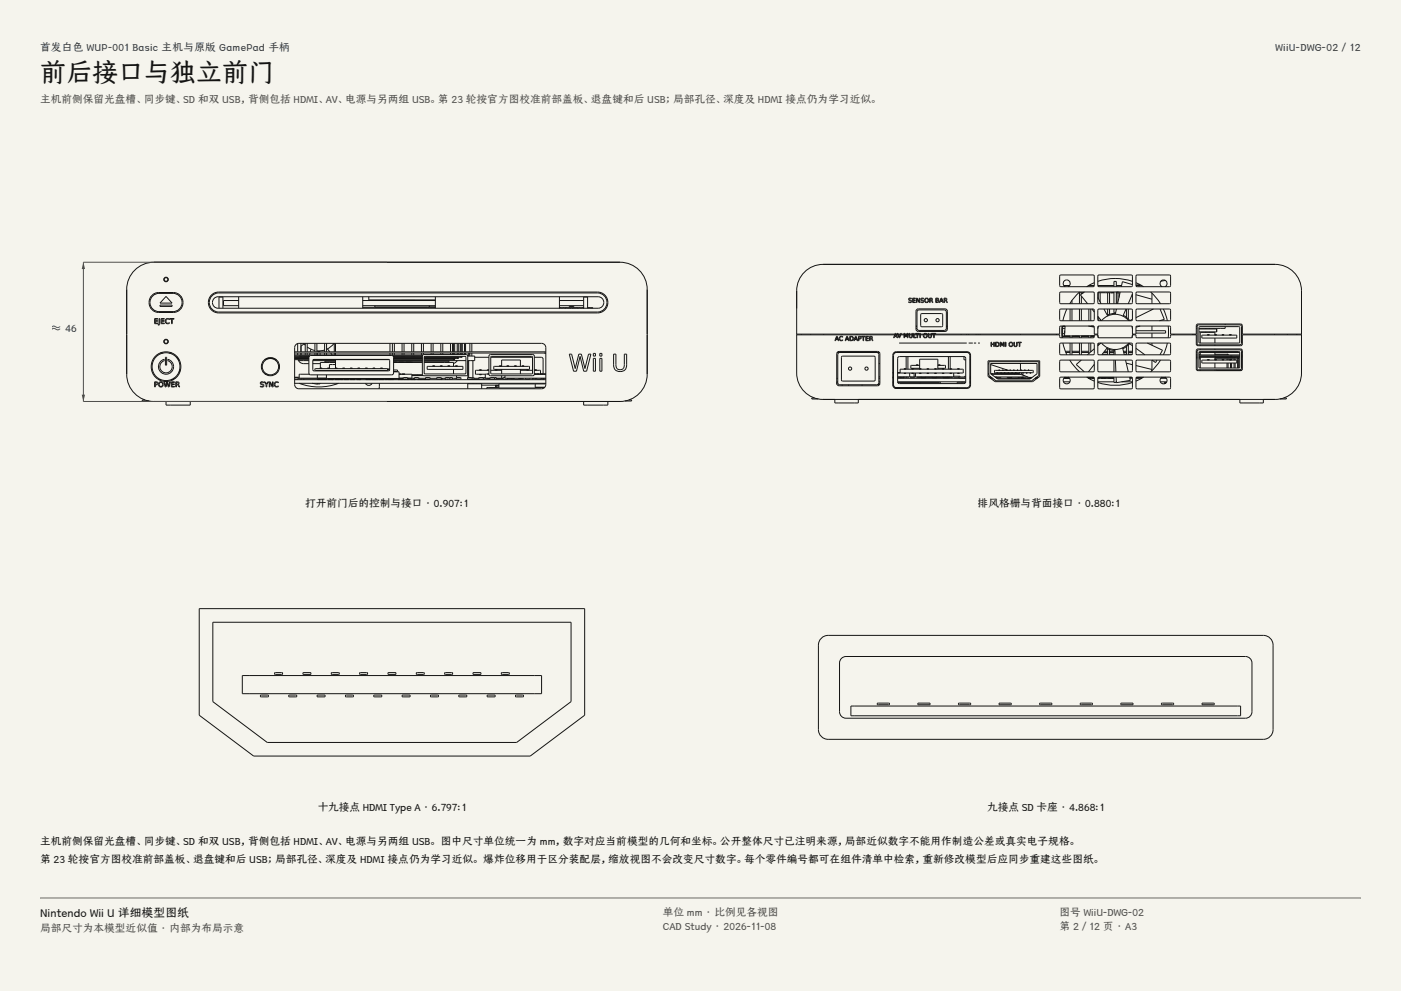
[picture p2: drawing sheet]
<svg xmlns="http://www.w3.org/2000/svg" width="420mm" height="297mm" viewBox="0 0 420 297" stroke-linecap="round" stroke-linejoin="round" font-family="sans-serif">
<g fill="#f5f4ed">
<path d="M0 0h420v297h-420z"/>
<path d="M12 12h396v275h-396z"/>
</g>
<g fill="none" stroke="#141413" stroke-width=".3">
<path d="M45.6 88.9a2.67 2.67 0 0 1 2-1h4.3a2.72 2.72 0 0 1 2.7 2.8 2.72 2.72 0 0 1-2.7 2.7h-4.3a2.73 2.73 0 0 1-2.4-1.6 2.73 2.73 0 0 1 .4-2.9zM45.8 88.3l1.8-.6h4.4a3 3 0 0 1 2.9 3 3 3 0 0 1-2.9 2.9h-4.4a3 3 0 0 1-2.8-2 3 3 0 0 1 1-3.3zM46.3 88v.3M46.3 93v.4M46.4 95.5h.9v.1h-.7v.5h.7v.2h-.7v.5h.7v.2h-.9zM47.7 95.5h.2v1.6l-.5 .3 .3-.3zM48 91.4h3.6v.4h-3.6zM48.3 95.5h1v.1h-.8v.5h.7v.2h-.7v.5h.8v.2h-1zM49.7 95.7a.59 .59 0 0 1 1.1 .1 .6 .6 0 0 0-.9 0 .6 .6 0 0 0 0 .9 .6 .6 0 0 0 .9 0 .74 .74 0 0 1-1.1 .1 .74 .74 0 0 1 0-1.1zM49.8 88.8l1.8 2h-3.6zM50.9 95.5h1.3v.1h-.6v1.4h-.2v-1.4h-.5zM63.2 88.7a3.1 3.1 0 0 1 2.4-1.2h113.5a3.1 3.1 0 0 1 3.1 3.2 3.1 3.1 0 0 1-3.1 3.1h-113.5a3.1 3.1 0 0 1-2.8-1.8 3.1 3.1 0 0 1 .4-3.3z"/>
<path d="M63.4 88.9a2.81 2.81 0 0 1 2.2-1.1h113.5a2.86 2.86 0 0 1 2.9 2.9 2.86 2.86 0 0 1-2.9 2.8h-113.5a2.86 2.86 0 0 1-2.6-1.6 2.86 2.86 0 0 1 .4-3zM64.2 89.4l1.2-.5h113.9a1.72 1.72 0 0 1 1.7 1.8 1.72 1.72 0 0 1-1.7 1.7h-113.9a1.73 1.73 0 0 1-1.6-1.1 1.73 1.73 0 0 1 .4-1.9zM65.6 92.4v-3.4h1.2v3.4M71.5 90.1h-4.5v1.5h4.5M71.5 88.9v3.5M108.7 88.9v3.5M108.7 91.6h21.8M108.7 92.1h21.8M108.7 90.1h21.8M110.6 88.9v1h19.9M112.4 91.6v.4h16.3v-.4M112.7 92v.1"/>
<path d="M120.4 90.1h3.9M128.7 92h1.8M130.5 88.9v3.5M167.7 88.9v3.5v-.2h7.3v.2v-3.4h1.1v3.4M167.7 91.6h7.3M167.7 90.1h7.3M167.9 92.2v.2M168.3 92.2v.2M168.7 92.2v.2M169.3 92.2v.2M169.5 92.2v.2M170 92.2v.2"/>
<path d="M170.4 92.2v.2M170.7 92.4v-.6h1.3v.6M171 92.2v.2M171.6 92.2v.2M171.7 92.2v.2M172.3 92.2v.2M172.6 92.2v.2M173.2 92.2v.2M173.4 92.2v.2M174 92.2v.2M174.4 92.2v.2M174.8 92.2v.2"/>
<path d="M174.9 92.2v.2M176.1 92.2h1.6v.2M176.2 92.2v.2M176.6 92.2v.2M177.1 92.2v.2M177.3 92.2v.2M177.6 92.2v.2M43.5 119.9h-.8v.3h2M46.4 114.4h.4a.5 .5 0 0 1 .5 .7 .5 .5 0 0 1-.7 .2v.7h-.2zM46.6 114.6h.2a.29 .29 0 0 1 .3 .3 .29 .29 0 0 1-.3 .3h-.2zM47.6 113.8h.7M48 105.8h.9"/>
<path d="M48.2 108.2l1-.5v.4a1.86 1.86 0 0 0-.9 2.9 1.86 1.86 0 0 0 3 0 1.86 1.86 0 0 0-1-2.9v-.4a2.27 2.27 0 0 1 1.5 3.1 2.27 2.27 0 0 1-3.4 .9 2.27 2.27 0 0 1-.2-3.5zM49.1 114.4h.2l.4 1.3 .3-1.3h.2l.3 1.3 .4-1.3h.2l-.4 1.6h-.3l-.3-1.4-.3 1.4h-.3zM49.6 107.1h.4v2.3h-.4zM50.6 105.8h.9M51.4 114.4h.9v.2h-.7v.5h.7v.1h-.7v.6h.7v.2h-.9zM51.5 113.7h.6M51.9 113.7l-.6 .1M52.1 113.4h.4M52.7 114.4h.5a.43 .43 0 0 1 .5 .3 .43 .43 0 0 1-.3 .5l.5 .8-.8-.7h-.2v.7h-.2zM52.8 107h.4v.5M52.9 114.6h.3a.27 .27 0 0 1 .3 .3 .27 .27 0 0 1-.3 .2h-.3zM53.1 107.3h.1"/>
<path d="M53.5 107.4v.5M53.7 111.4h.2M53.7 111.3h.3M53.8 110.9h.3M78.2 114.5l.6-.1 .2 .1-.1 .1a.33 .33 0 0 0-.5-.1 .33 .33 0 0 0 0 .5 .55 .55 0 0 1 .7 .7 .55 .55 0 0 1-.9 .2v-.2a.35 .35 0 0 0 .5 .2 .35 .35 0 0 0-.1-.6l-.5-.3zM79.2 114.4h.3l.4 .7 .4-.7h.2l-.5 .8v.8h-.2v-.8zM79.3 107.8h.5M79.5 112.1h.5M79.8 107.5h1M79.9 107.4h2.3M80.2 112.2v.3M80.7 114.4h.3l.7 1.3v-1.3h.2v1.6h-.3l-.7-1.3v1.3h-.2z"/>
<path d="M81.4 107.5h.9M82.3 107.8h.5M82.3 112v.3M82.4 114.6a.59 .59 0 0 1 1 .2 .6 .6 0 0 0-.8 0 .6 .6 0 0 0 0 .8 .6 .6 0 0 0 .8 0 .74 .74 0 0 1-1.1 .1 .74 .74 0 0 1 .1-1.1zM82.5 107.9h.4M88.3 113.2h1.1v.4h-1.1M88.3 107.8h4.3M88.3 107.5h4.3M88.3 107.4h4.3M88.3 107.1h4.3M88.3 106.4h38.5M88.3 113.8h75.3"/>
<path d="M88.3 114.9h75.3M88.3 113.1h1.4M88.3 105.4h75.3M88.3 105.8h75.3M88.9 103.1l.7-.2h72.8a1.27 1.27 0 0 1 1.2 1.3v11a1.27 1.27 0 0 1-1.2 1.3h-72.8a1.27 1.27 0 0 1-1.3-1.3v-11zM89.1 113.6v.2M89.2 103v2.4M89.2 105.8v.6M89.2 106.7h.1M89.2 107.1h.1M89.3 107.4v.1M89.3 107.8l.5 .7a3.1 3.1 0 0 0 2.8 .5"/>
<path d="M89.4 113.5h10.1M89.7 106.7h1.4M89.7 107.8v.3h2.9M89.7 106.7h.1M89.7 107.1h.1M89.7 107.4v.1M89.7 114.9a16.5 16.5 0 0 0 11.8 0M90.2 102.9v2.5M90.2 106.7h.1M90.2 106.2l.1 .2M90.2 105.8v.6M90.2 114.9v.2"/>
<path d="M90.4 113.5l-.2 .3M91 102.9l.5 .6M91.1 113.5l-.1 .3M91.2 103.1l-1 .6M91.5 102.9v2.5M91.5 105.8v.6M91.5 106.7h.1M92.1 104l2.3 1M92.1 102.9v2.5M92.1 105.8v.6M92.1 106.7h.1M92.6 107.1v4.7l.5 .5h24.4l.5-.5v-4.7"/>
<path d="M92.6 107.1l.5-.6h24.4l.5 .6M92.7 106.7h.1M92.7 112.2h-3v1.1h8.2M92.7 106.7h-4.4M92.9 105.8l-.1 .6M93.2 104.7l-.2 .7M93.6 114.9l1.6 .2v-.2M93.8 108.1v2.7l.3 .4h22.4l.3-.4M93.8 108.1l.3-.4h22.4l.3 .4v2.7M93.8 108.1h6.8M93.8 109h2.2M93.9 107.8h22.8"/>
<path d="M94.4 110.5h21.8v.5h-21.8zM94.4 102.9v2.5M94.4 105.8v.6M95 102.9v2.5M95 105.8v.6M95.1 112.3v1.1h2.8M95.2 114.9v.2h.8v-.2M95.2 105.4h.8M95.2 105.8v.6M95.2 113.5v.3M95.6 105.2v.2M95.8 113.7v.1"/>
<path d="M96 105.8v.6M96 113.5v.3M96 110.4v.1M96 111v.2M96.1 113.7v.1M96.5 110.3h-.6l.6 .1M96.5 110.3h.1M96.5 110.4h.1M96.6 110.3v.1M96.6 113.7v.1M97 113.7v.1M97.3 104.9l-2.3 .2"/>
<path d="M97.3 102.9v2.5M97.3 105.8v.6M97.4 113.7v.1M97.9 113.4h21.7M97.9 112.3v1.1M97.9 102.9v2.5M97.9 105.8v.6M97.9 113.7v.1M98.2 110.3h.1M98.2 110.4h.1M98.2 110.3v.1M98.2 104.6l.7 .8"/>
<path d="M98.2 110.3h.6M98.2 110.4h.6M98.3 113.8h1.4M98.3 113.7v.1M98.3 111v.2M98.8 110.4v.1M98.8 110.3v.1M99.1 105.8l.5 .6M99.6 113.4l.1 .4M99.7 113.8h.2M99.8 113.4l-.1 .4M99.8 113.5h7.9"/>
<path d="M99.9 113.7v.1M100.1 103l.1 .1M100.1 102.9l-1 1-1.2 .8M100.2 102.9v2.5M100.2 105.8v.6M100.4 110.3l.7 .1zM100.5 113.7v.1M100.6 108.6h-4.6v1.7M100.6 109.3h-1.8v1M100.6 108.2h-3.2v.3h3.2M100.6 102.9v2.5M100.6 105.8v.6"/>
<path d="M100.6 107.8v2.5M100.6 110.4v.1M100.7 113.7v.1M100.8 113.5l.1 .2M100.9 113.8h.1M100.9 114.9v.2M101.1 113.8h.7M101.8 113.7v.1M102 113.7v.1M102 113.8h.1M102.2 113.5l-.2 .2M102.7 110.3l.7 .1z"/>
<path d="M102.8 113.7v.1M103.1 113.8h.7M103.1 113.7v.1M103.8 113.8h.8M103.8 113.8h.1M104.2 113.5l-.3 .2M104.6 113.7v.1M105 113.8h1.4M105 113.7v.1M105.6 110.3h-.6l.6 .1M105.6 110.3h.1M105.6 110.4h.1"/>
<path d="M105.6 110.3v.1M106.4 113.7v.1M106.9 113.7v.1M107.2 110.3h.1M107.2 110.4h.1M107.2 110.3v.1M107.3 110.3h.6l-.6 .1M107.7 113.4l.1 .4 .1-.4M108 113.5h2.8M108.2 113.7v.1M109.5 110.3l.7 .1zM109.6 114.9a1.09 1.09 0 0 0 1 .6 1.09 1.09 0 0 0 .9-.6"/>
<path d="M109.7 113.7v.1M109.7 113.8h.1M110 113.5l-.3 .2M110.5 113.8h.7M110.8 113.4v.2h1.3v-.2M111.2 113.7v.1M111.3 113.6l.1 .2M111.4 113.7v.1M111.7 113.7v.1M111.9 113.7v.1M112.1 113.5h2M112.4 110.3h-.6l.6 .1"/>
<path d="M112.4 110.3h.1M112.4 110.4h.1M112.4 110.3v.1M112.9 113.7v.1M113.1 113.7v.1M113.4 113.7v.1M113.6 113.8h.1M113.6 113.7v.1M113.6 113.8h1.5M113.7 114.9l-.1 1.6M113.7 113.5v.3M114 110.3l.7 .1z"/>
<path d="M114.1 113.4v.2h1.4v-.2M115.1 113.7v.1M115.5 113.5h.3M115.6 113.7v.1M115.8 113.7v.1M115.9 113.4l.1 .4 .1-.4M116.2 113.5h1.3M116.2 110.9h.6M116.2 110.8h.6M116.2 110.6h.6M116.3 113.8h1.7M116.3 113.7v.1"/>
<path d="M116.9 102.9v2.5M116.9 105.8v.6M117.5 113.4v.2h1.4v-.2M117.6 102.9v2.5M117.6 105.8v.6M117.8 106.7h8.8M118 107.1h8.6M118 111.4h1.6v2M118 110.9h1.2v.4h-1.2M118 107.8h8.6M118 107.5h8.6M118 107.4h8.6"/>
<path d="M118 108.2h8.6M118 108.5h8.6M118 108.1h8.6M118 113.7v.1M118.2 102.9v2.5M118.2 105.8v.6M118.2 106.7h.1M118.9 113.5h2M118.9 108.6h-.9h8.6M118.9 108.6h.1M119.3 113.8h.1M119.3 113.7v.1"/>
<path d="M119.3 113.8h.4M119.3 113.5l.4 .3M119.6 108.6h.1M119.6 113.4h1.3M119.6 113.3h1.3M119.7 113.8h1.1M119.8 112.1l3.7 .1v1.1h-1.3M119.8 112.1h.1M119.9 108.6h.1M120 113.5l.3 .3M120 112.1h.1M120.2 112.1h.1"/>
<path d="M120.3 108.6h.9M120.4 112.1h1M120.4 112.1h.1M120.5 102.9v2.5M120.5 105.8v.6M120.5 106.7h.1M120.8 113.7v.1M120.9 113.2h1.3v.4h-1.3zM121 113.7v.1M121.1 102.9v2.5M121.1 105.8v.6M121.1 106.7h.1"/>
<path d="M121.2 108.6h.1M121.4 113.6l.2 .2M121.4 112.1h.1M121.6 108.6h2M121.6 108.6h.1M121.7 113.7v.1M122 113.7v.1M122.2 113.4h2M122.6 113.4l-.4 .1M122.8 113.7v.1M123 113.8h1.6M123 113.7v.1"/>
<path d="M123.4 102.9v2.5M123.4 105.8v.6M123.4 106.7h.1M123.5 112.3h3.2M123.5 112.6h3.4M123.5 112.4h3.2M123.6 108.6h.1M124 102.9v2.5M124 105.8v.6M124 106.7h.1M124.1 113.8h.1M124.2 113.4l-.1 .3"/>
<path d="M124.2 113.4h.1M124.2 113.2h1.4v.4h-1.4zM124.2 113.8h.1M124.3 113.6v.1M124.6 113.7v.1M125.2 113.7v.1M125.3 112.4l-.5 .2M125.6 113.4h2M125.8 113.8h1.2M126.3 102.9v2.5M126.3 105.8v.6M126.3 106.7h.1"/>
<path d="M126.6 106.7v5.5l.5 .4 12.9-.1 .2-.3v-5.5M126.6 106.7l.5-.4h12.7l.4 .4M126.9 102.9v2.5M126.9 105.8v.5M127 113.7v.1M127.2 107.8h8.9M127.2 107.5h8.9M127.2 107.4h10M127.2 107.1h10M127.2 108.6h8.8v1.2M127.2 108.2h7.4v.3h-7.4M127.2 108.1h12.5"/>
<path d="M127.2 107.1h11.1M127.3 106.8h12.2l.1 5.1-12.3 .1zM127.6 113.2h1.3v.4h-1.3zM127.7 113.7v.1M128 113.7v.1M128.1 109.8h10.7v.9h-10.7zM128.8 113.7v.1M128.9 113.4h2M129.2 102.9v2.5M129.2 105.8v.5M129.7 109.6h.1M129.7 109.7h.1"/>
<path d="M129.7 109.6v.1M129.8 109.6h.5l-.5 .1M129.8 102.9v2.5M129.8 105.8v.5M130.9 113.2h1.4v.4h-1.4zM132.1 102.9v2.5M132.1 105.8v.5M132.2 113.7v.1M132.5 109.6h-.5l.5 .1M132.5 109.6h.1M132.5 109.7h.1M132.6 109.6v.1"/>
<path d="M132.7 113.4l-.2 .1M132.7 102.9v2.5M132.7 105.8v.5M133.5 113.4h-1.2l.2 .1-.2 .3-.1-.2M133.7 113.6l-.3 .2M134.2 109.6l.7 .1zM134.3 113.6l-.2 .2M134.8 113.2h.8v.4h-.8M134.8 113.2h-1.3v.4h1.3M134.8 113.2v.4M135.1 102.9v2.5M135.1 105.8v.5"/>
<path d="M135.6 113.4h1.2M135.6 102.9v2.5M135.6 105.8v.5M136.1 108.9h.1M136 110.7v1.4M136 102.9v2.5M136 105.8v.5M136 107.1h.1M136 107.4v.1M136.1 107.5l.1 .3zM136.1 107.5l.2 .1M136.1 107.5v.3"/>
<path d="M136.3 107.6l-.2 .2M136.3 107.4v.2M136.3 102.9v2.5M136.3 105.8v.5M136.3 107.1h.1M136.5 109.6l.6 .1zM136.9 112.6l-.1 1h1.4v-.4h-1.4M137.1 107.3h.3M137.1 102.9v2.5M137.1 105.8v.5M137.1 107.1h.1M137.1 108.1l-1 .8"/>
<path d="M137.2 107.1l.2 .2M137.2 107.1v.3M137.4 107.3l-.2 .1M137.4 107.1v.2M137.4 102.9v2.5M137.4 105.8v.5M138 102.9v2.5M138 105.8v.5M138.2 102.9v2.5M138.2 105.8v.5M138.5 106.8v.1M138.5 106.9l-.3 .1v-.2l.1 .3"/>
<path d="M138.5 106.9l-.2 .2M138.5 102.9v2.5M138.5 105.8v.5M139.2 102.9v2.5M139.2 105.8v.5M139.6 102.9v2.5M139.6 105.8v.5M140.2 116.5v-1.5h4.2v1.5M140.2 106.7h2.1v1.4h-2.1M140.3 113.2v.4M140.3 113.2h1.2M140.3 113.6h1.2"/>
<path d="M140.3 108.1v5.1M140.3 113.6v.2M140.3 114.9v.1M140.5 108.1v5.1M140.5 113.6v.2M140.5 114.9v.1M140.7 105.8l-.4 .9M140.8 113.6h3.1M140.9 106l-.4 .7M140.9 102.9v2.5M140.9 105.8v.9M141.4 102.9v2.5"/>
<path d="M141.4 105.8v.9M141.5 113.2h.6v.4h-.6M141.5 113.2v.4M141.7 113.7v.1M141.7 114.9v.1M141.8 108.1v5.1M142.1 113.4h1.4M142.3 107.1h4.3M142.9 113.7v.1M142.9 114.9v.1M143.7 112.2l.6 .1zM143.7 110.8l.6 .1z"/>
<path d="M144.4 115.4h5.2M144.9 113.2h-1.4v.4h1.4M144.9 113.2h.5M144.9 113.2v.4M145.5 112.1h1.1M145.5 113.3h1.4M145.5 112.1l-.1 1.5h-.5M145.9 113.5l.2 .1zM146.2 113.5l.2 .1zM146.3 112.1h.1M146.6 112.2l.4 .4h12.7l.5-.4M146.6 112.2v-5.5l.4-.4h13l.2 .4v5.5"/>
<path d="M146.6 111h-4.1v1.2h3M146.6 110.8h-.5l.5 .1M146.6 112.1h-.4M146.6 113.5l.2 .1zM147.1 107.1v4.7l.3 .3 12.1-.1 .1-4.9M147.1 107.1l.3-.3h12l.2 .3M147.1 107.1h12.5M147.1 111h3.3M148 109.8h10.7v.9h-10.7zM148.3 113.2h-1.4v.4h1.4M148.3 113.2h.5v.4M148.3 113.6h.5"/>
<path d="M148.3 113.2v.4M148.5 110.8l.5 .1zM148.5 115.6v.5M148.5 115.6h.3M148.8 115.6v.5M148.8 115.7h.8M148.8 113.3h1.6M148.8 113.5v.1M149 113.5l.2 .1zM149.4 113.5l.2 .1zM149.6 115.5h-.9v.2M149.6 116.1h-3.7v.4"/>
<path d="M149.6 115.1h10.9v1.2h-10.9zM149.7 113.5l.2 .1zM150.1 113.5l.2 .1zM150.2 109.6h-.5l.5 .1M150.2 109.6h.1M150.2 109.7h.1M150.3 109.6v.1M150.4 109.8v-1.9h5.6v1.9M150.4 113.3h.4M150.4 110.7v1.4M150.4 112.6v.7M150.4 113.5l.2 .1z"/>
<path d="M150.8 113.6h1.4M150.8 113.5v.1M151.4 112.6v.7h12.2M151.4 113.2h-.6v.4M151.9 109.6l.7 .1zM152.2 113.5h.2l-.2 .1M152.2 113.3v.3M152.5 113.5l.2 .1zM152.8 113.5l.3 .1zM153.2 113.5l.2 .1zM153.5 113.5l.2 .1zM153.9 113.5l.2 .1z"/>
<path d="M154.1 113.3v.3h1.4v-.3M154.2 109.6l.6 .1zM155.6 113.5l.2 .1zM156 113.5l.2 .1zM156 111h3.6M156 110.8h.1M156 110.9h.1M156 110.7v1.4M156.1 110.8v.1M156.3 113.5l.2 .1zM156.5 109.6h.1M156.5 109.7h.1"/>
<path d="M156.5 109.6v.1M156.5 109.6h.6l-.6 .1M156.7 113.5l.2 .1zM157.5 113.3v.3h1.4v-.3M157.9 110.8h.1M157.9 110.9h.1M157.9 110.8v.1M157.9 110.8h.6l-.6 .1M159.5 113.5l.2 .1zM160 113.5l.2 .1zM160.2 107.1h2.1l.4 .2 .1 4.8M160.2 111h1.8v1.1"/>
<path d="M160.2 112.1h.5M160.2 110.8l.6 .1zM160.4 112.1h.1M160.4 113.5l.3 .1zM160.5 115.1h3.1M160.5 116.1h2.7M160.5 116.1h2.8M160.5 112.1h.1M160.8 112.1h.9zM160.9 113.3v.3h1.3v-.3M161.9 112.1h1h-.7M162.4 113.5l.2 .1z"/>
<path d="M162.8 114.9v.2M162.8 113.3v.5M162.8 113.5l.2 .1zM163.1 112.1h.2M163.2 105.8l.4 .1M163.3 113.5l.2 .1zM163.6 112.1h-3.4M170.7 106.1h.7l1 4.4 1.1-4.4h.8l1.1 4.4 1-4.4h.7l-1.2 5.1h-.9l-1.1-4.4-1.1 4.4h-.9zM177.9 107.4h.6v3.8h-.6zM177.9 105.9h.6v.8h-.6zM179.8 107.4h.6v3.8h-.6zM179.8 105.9h.6v.8h-.6z"/>
<path d="M183.9 106.1h.7v3.1a1.29 1.29 0 0 0 1.3 1.6 1.29 1.29 0 0 0 1.3-1.6v-3.1h.7v3.2a1.96 1.96 0 0 1-2 2.1 1.96 1.96 0 0 1-2-2.1zM188.5 119.9h.8v.3h-2M46.1 120.3h.1M46.1 120.3a8.2 8.2 0 0 1-8.1-8.1v-25.4a8.2 8.2 0 0 1 8.1-8.2h139.8a8.2 8.2 0 0 1 8.1 8.2v25.4a8.2 8.2 0 0 1-8.1 8.1M46.1 120.3h139.8M49.8 120.3v1.1h7.2v-1.1M175 120.3v1.1h7.2v-1.1M185.8 120.3h.1"/>
<circle cx="49.8" cy="83.8" r=".68"/>
<circle cx="49.8" cy="83.8" r=".55"/>
<circle cx="48.2" cy="115.2" r=".77"/>
<circle cx="48.3" cy="115.1" r=".56"/>
<circle cx="49.8" cy="109.9" r="4.5"/>
<circle cx="49.8" cy="109.9" r="4.2"/>
<circle cx="49.8" cy="102.4" r=".68"/>
<circle cx="49.8" cy="102.4" r=".55"/>
<circle cx="81.1" cy="109.9" r="2.73"/>
<circle cx="81.1" cy="109.9" r="2.46"/>
</g>
<path d="M116 78.6h-91v41.7h91" fill="none" stroke="#504e49" stroke-width=".3"/>
<g fill="#504e49">
<path d="M25 78.6l.5 2h-1z"/>
<path d="M24.5 118.3h1l-.5 2z"/>
</g>
<g fill="none" stroke="#141413" stroke-width=".3">
<path d="M268.4 99.9h.2l.5 1.3-.3-.3h-.6l-.3 .3zM269 99.9h.2l.4 1.1 .4-1.1h.2l-.5 1.3h-.2zM271 99.9h.3l.3 .9 .3-.9h.3v1.3h-.2v-1.1l-.3 .9h-.2l-.3-.9v1.1h-.2zM272.5 89.4h.7v.2l-.2-.1a.27 .27 0 0 0-.3 0 .27 .27 0 0 0-.1 .3 .49 .49 0 0 1 .7 .2 .49 .49 0 0 1-.3 .7 .49 .49 0 0 1-.6-.3l.2 .1a.28 .28 0 0 0 .4 0 .28 .28 0 0 0 0-.4 .44 .44 0 0 1-.5-.1 .44 .44 0 0 1 0-.6zM272.5 99.9h.2v.8a.33 .33 0 0 0 .3 .4 .33 .33 0 0 0 .4-.4v-.8h.1v.8a.51 .51 0 0 1-.5 .6 .51 .51 0 0 1-.5-.6zM273.6 89.4h.8l-.6 .1v.4h.6l-.6 .1v.5l.6 .2h-.8zM273.9 99.9h.2v1.2l.6 .1h-.8zM274.5 99.9h1.1l-.5 .2v1.1h-.2v-1.1zM274.6 97.8h.3M274.6 98.4h.3M274.7 89.4h.3l.6 1.1v-1.1h.1v1.3h-.2l-.6-1.1v1.1h-.2zM274.8 92.8l.5-.2h8l.5 .2 .2 .5v5.3l-.2 .5-.5 .2h-8l-.5-.2-.2-.5v-5.3z"/>
<path d="M274.9 98.4l.2 .5 .4 .1h7.6l.4-.1 .2-.5M274.9 98.4v-4.9l.2-.4 .4-.2h7.6l.4 .2 .2 .4v4.9M275.7 99.9h.2v1.3h-.2zM276.1 94.1l.3-.1h6l.2 .3v3.5l-.3 .1h-6.1l-.2-.3zM276.2 89.4h.7v.2l-.2-.1a.27 .27 0 0 0-.4 0 .27 .27 0 0 0 0 .3 .49 .49 0 0 1 .6 .2 .49 .49 0 0 1-.2 .7 .49 .49 0 0 1-.7-.3l.3 .1a.28 .28 0 0 0 .4 0 .28 .28 0 0 0-.1-.4 .44 .44 0 0 1-.5-.1 .44 .44 0 0 1 .1-.6zM278.3 99.9h.1v.8a.33 .33 0 0 0 .4 .4 .33 .33 0 0 0 .3-.4v-.8h.2v.8a.51 .51 0 0 1-.5 .6 .51 .51 0 0 1-.5-.6zM278.7 89.4h.4a.37 .37 0 0 1 .4 .2 .37 .37 0 0 1-.2 .5l.4 .6-.6-.6h-.2v.6h-.2zM278.9 89.5h.2a.24 .24 0 0 1 .2 .2 .24 .24 0 0 1-.2 .3h-.2zM279.4 99.9h1.1l-.4 .2v1.1h-.2v-1.1zM280.5 89.4h.5a.32 .32 0 0 1 .4 .2 .32 .32 0 0 1-.2 .4 .37 .37 0 0 1 .2 .4 .37 .37 0 0 1-.4 .3h-.5zM280.7 90h.3a.25 .25 0 0 1 .3 .3 .25 .25 0 0 1-.3 .2h-.3zM280.7 89.5h.5v.3l-.5 .1z"/>
<path d="M282.1 89.4h.2l.5 1.3-.3-.4h-.6l-.3 .4zM282.2 89.5l.2 .7h-.4zM283 89.4h.4a.37 .37 0 0 1 .4 .2 .37 .37 0 0 1-.2 .5l.4 .6-.6-.6h-.2v.6h-.2zM283.2 89.5h.2a.24 .24 0 0 1 .3 .2 .24 .24 0 0 1-.3 .3h-.2zM283.7 97.8h.3M283.7 98.4h.3M317.7 92.8l.3-.2 9.9 .1 .2 .3-.1 3-.3 .1h-9.9l-.1-.3zM317.7 87.7l.3-.2 9.9 .1 .2 .3-.1 3-.3 .1h-9.9l-.1-.3zM317.7 82.6l.3-.2 9.9 .1 .2 .3-.1 2.9-.3 .2h-9.9l-.1-.3zM318.4 97.7v3.5M318.5 97.7v3.5M318.5 97.8h.8"/>
<path d="M318.5 98.4h.8M318.9 85.6h1.7M319.2 99.1v.7M319.2 99.8h.1M319.2 99.1h.1M319.3 97.7l-.2 3 9-.1M319.4 85.9a1.06 1.06 0 0 1-.5-1.6 1.06 1.06 0 0 1 1.7 0 1.06 1.06 0 0 1-.4 1.6M319.8 92.6l-1.2 3.5M320.8 90.9v.1M320.8 92.6v3.5M321.4 90v1M321.4 92.6v3.5"/>
<path d="M323.4 87.7h1.4M323.6 87.7v3.3M323.6 92.6v3.5M323.7 87.5l-1.4 1.4-1.6 2.1M324.2 87.7v.5M324.2 88.7v2.3M324.2 92.6v3.5M325.1 87.5l-1.2 .9 2.1 2.6M326.3 97.7l1.7 .3M326.3 85.6h1.8M326.4 92.6v3.5M326.4 97.7h.1"/>
<path d="M327 92.6v3.5M327 97.7l.9 .1M327.3 92.6l.8 .9M327.7 97.7l.4 .4M327.9 97.8l-9.9-.1-.3 .4v2h-37.6M328.1 84.7l-2.3 1.2M328.1 98.1v2h1M329.1 84.3a16 16 0 0 1 10.4 0M329.1 94.8l1.1 1.3a5.3 5.3 0 0 1 8.2 0M329.1 89.2l1 1.8M329.1 98.2h.1M329.1 85.6h4.8"/>
<path d="M329.1 87.7h4M329.2 87.7v1.7M329.2 95v1.1M329.3 92.7h10l.2 .3-.1 3-.3 .1h-9.8l-.2-.3v-2.8zM329.3 87.6h10l.2 .3-.1 3-.3 .1h-9.8l-.2-.3v-2.8zM329.3 82.5h10l.2 .3-.1 2.9-.3 .2h-9.8l-.2-.3v-2.8zM329.3 97.7l-.2 .8M329.8 95.7l.1 .4 .1-.2M329.8 87.7v2.8M330.9 92.6l1.2 2.1M332.1 87.7v3.3M332.1 92.6v1.8"/>
<path d="M332.6 87.7v3.3M332.6 92.6v1.6M333.1 87.7l.8 .1M333.9 85.9v-1.6h.7v1.6M333.9 87.5v3.5M333.9 92.6v1.2h.5M333.9 87.7h-.8M334.4 93.9l-2.5 .6M334.6 87.8h1.2M334.6 87.5v3.5M334.6 92.6v.2M334.6 85.6h1.6"/>
<path d="M334.7 92.6l-.4 1.6M334.9 87.8v3.2M335.3 87.5l-.7 .1M335.4 87.8v1.4M335.8 87.5l-.8 3.5M336.7 94.5l2 1.6M337.6 92.6l-1 2.1M337.7 92.6v2.5M338.3 92.6v3M339.3 97.7l.2 .8M339.4 88.3l.1 .2M339.5 88.1l-1.2 2.9"/>
<path d="M339.5 95.7l-.9 .4M339.5 98.3v.1M339.5 85.3l-3-.9-.3 1.5M340.5 98.1l.4-.4h9.7l.3 .4v2h7.7v-2.5l.6-.5h12.7l.5 .5v2.5h17.8M340.5 84.7l2.3 1.2M340.5 88.3l4.8 1.4M340.5 85.6h1.7M340.5 98.1v2h-1M340.5 99.1h8.9v.7h-8.9M340.5 85.6h.1M340.6 85.6h.1M340.7 92.7h10.1l.1 .3v3l-.3 .1h-9.9l-.2-.3v-2.8z"/>
<path d="M340.7 87.6h10.1l.1 .3v3l-.3 .1h-9.9l-.2-.3v-2.8zM340.7 82.5h10.1l.1 .3v2.9l-.3 .2h-9.9l-.2-.3v-2.8zM341.7 85.3l-1.2 .2M341.8 97.7l-1.3 .4M344.9 87.5l1.4 1.4 1.6 2.1M345.3 87.9v3.1M345.3 92.6v.2M345.3 97.7v1.4M345.3 99.8v1.4M345.8 92.6l-5.3 2.6M347.8 92.6l1.3 3.1-1.5 .4M348.4 85.9a1.06 1.06 0 0 1-.4-1.6 1.06 1.06 0 0 1 1.6 0 1.06 1.06 0 0 1-.4 1.6"/>
<path d="M348.8 92.6l1.2 3.5M349.4 84l-1.4 .3M350.2 97.7v3.5M358.6 97.8h.3M358.6 98.4h.3M359.1 97.4h12.9l.2 .4-.1 5.3-.4 .2h-12.6l-.2-.4v-5.1zM359.4 98.6h5.3v.9h-5.3M359.5 97.9h12l.1 4.8-12.1 .1zM361.5 98.4v.2M361.5 99.5v.1M362.6 98.4v.2M362.6 99.5v.1"/>
<path d="M367.3 97.9v.5h-7.9M367.3 97.1v.3M238.8 100.4h29.4M238.8 100.1h29.5M240.2 100.1v.3M243.1 100.1v.3M244.1 119.3h-.7v.3h1.9M246.7 119.7h135.6M246.7 119.7h.1M246.7 119.7a7.9 7.9 0 0 1-7.9-7.9v-24.6a7.9 7.9 0 0 1 7.9-8h135.6a7.9 7.9 0 0 1 7.9 8v24.6a7.9 7.9 0 0 1-7.9 7.9M246.9 100.1v.3M250.3 119.7v1.1h7v-1.1"/>
<path d="M250.8 100.8h.2l.5 1.3-.3-.3h-.6l-.3 .3zM250.8 114.7h.1M250.8 114.9h.1M250.8 113.4h.3M250.8 114.4h.3M250.8 115h.1M250.9 101l.2 .6h-.5zM251 105.6h12.7M251 105.5l.5-.2h11.6l.5 .2 .2 .5v8.9l-.2 .5-.5 .2h-11.6l-.5-.2-.2-.5v-8.9zM251.1 114.6h-.2v.6M251.8 101a.51 .51 0 0 1 .8 .1 .52 .52 0 0 0-.7 0 .52 .52 0 0 0 0 .7 .52 .52 0 0 0 .7 0 .64 .64 0 0 1-.9 .1 .64 .64 0 0 1 .1-.9zM251.8 105.6l-.5 .2-.2 .4v8.5l.2 .4 .5 .2h11.1l.4-.2 .2-.4v-8.5l-.2-.4-.4-.2"/>
<path d="M252.3 106.9l.3-.2 9.6 .1 .2 .3-.1 6.9-.3 .2h-9.6l-.2-.3zM252.5 100.1v.3M252.5 115.3v.3M253.8 100.8h.2l.5 1.3-.3-.3h-.6l-.3 .3zM253.9 101l.3 .6h-.5zM254.4 115.3v.3M254.7 100.8a.75 .75 0 0 1 1.2 .7 .75 .75 0 0 1-1.2 .6zM254.9 100.9a.55 .55 0 0 1 .8 .6 .55 .55 0 0 1-.8 .5zM256.4 100.8h.3l.5 1.3-.4-.3h-.5l-.4 .3zM256.6 101l.2 .6h-.5zM256.9 100.1v.3M257.3 100.8h.5a.43 .43 0 0 1 .4 .5 .43 .43 0 0 1-.7 .3v.5h-.2z"/>
<path d="M257.5 100.9h.3a.25 .25 0 0 1 .2 .3 .25 .25 0 0 1-.2 .2h-.3zM258.3 100.8h1.1l-.5 .1v1.2h-.2v-1.2zM258.5 115.3v.3M259.5 100.8h.9l-.7 .1v.4h.7l-.7 .2v.5l.7 .1h-.9zM260.7 100.8h.4a.37 .37 0 0 1 .4 .2 .37 .37 0 0 1-.2 .5l.4 .6-.6-.5h-.2v.5h-.2zM260.9 100.9h.2a.24 .24 0 0 1 .3 .3 .24 .24 0 0 1-.3 .2h-.2zM263.1 115.2h.6M263.4 115h.4M263.5 113.4h.3M263.5 114.4h.3M263.5 112.9h.3M263.5 109h.3"/>
<path d="M267.6 111.7h.3zM267.6 115h.3M267.6 115.2h.3M267.6 113v.2M267.6 113.4h.3M267.6 114.4h.3M267.6 112.9h.3M267.6 114.6h.3M267.7 115.6h.2M267.7 115.7h.2M268.1 105.6h21.8M268.2 116.3l5.8 .1"/>
<path d="M268.3 105.6v.1M268.4 100.4h.2M268.5 100.1h.1M268.5 100.1l.2 .6h-.5zM268.6 105.6h.1M268.7 100.1h.4M268.7 105.6a.88 .88 0 0 0-.8 .9v8.8a.88 .88 0 0 0 .8 .9M268.8 100.4h.4M269.1 114.4l.5 .6h19.4l.5-.6M269.1 112.9h3.6M269.1 113.4h20.4M269.1 114.4h20.4"/>
<path d="M269.1 114.6h6.7M269.3 100.1h.6M269.3 113l.2 .2zM269.4 100.4h.5M269.5 102.8h20.3M269.6 111.7h-.5h.7M269.7 112.9v.3h1.2M269.8 113.2h.2M269.8 110.6h19v1.2h-19zM270 100.4h1M270.1 100.1h.9M270.3 113.2h.2"/>
<path d="M270.7 113.2h.2M271 112.9l-.1 .3M271.1 111.9h.4M271.1 110.6h.4M271.2 100.4h.1M271.2 100.1h.1M271.2 113l.2 .2zM271.3 100.1h.5M271.4 100.4h.4M271.6 106.9v3.7M271.7 113l.2 .2zM271.9 100.4h.1"/>
<path d="M272 100.1h.1M272.1 113l.2 .2zM272.2 106.9v3.7M272.2 100.4h.3M272.2 100.1h.3M272.7 111.8v1.1M272.7 100.4h.7M272.7 100.1h.7M273.3 111.9h.1M273.3 110.5h.1M273.3 110.6h.1M273.3 110.5v.1"/>
<path d="M273.4 111.9h.4M273.4 110.5h.4M273.5 100.4h.4M273.5 100.1h.4M273.8 111.9h.1M273.8 110.5h.1M273.8 110.6h.1M273.9 110.5v.1M273.9 111.9h.1M274 111.8v1.1h-1.3M274 112.8h.2v.4h-1.3v-.3M274.1 100.4h.8"/>
<path d="M274.1 100.1h.8M274.2 112.9h.3M274.5 112.9h11.4M274.5 111.8v1.1M274.6 109.4h.7zM274.8 113l.3 .2zM275.1 100.4h.6M275.1 100.1h.6M275.2 113l.2 .2zM275.5 113l.2 .2zM275.6 111.9h.5M275.6 110.6h.5"/>
<path d="M275.7 109.5h-2.6v.9h2.6M275.7 110.5v-2.8h5.5v2.9M275.7 110.6h.1M275.8 114.6h6.1v.4M275.8 114.6v.4M275.9 113l.2 .2zM275.9 100.4h.9M275.9 100.1h1M276.2 113.2h.1M276.2 112.9v.3M276.2 113l.2 .2M276.2 113.2l1.2-.2-.2 .2"/>
<path d="M276.5 113.2h.2M276.9 113.2h.2M277 100.4h.8M277.1 100.1h.6M277.4 113.2h.1M277.5 112.9v.3M277.6 113h.2l-.2 .2M277.9 111.9h.1M277.9 110.5h.1M277.9 110.6h.1M277.9 110.5v.1M277.9 100.1h.4"/>
<path d="M277.9 113l.2 .2zM277.9 111.9h.5M277.9 110.5h.5M278 100.4h.3M278.2 113l.2 .2zM278.4 111.9h.1M278.4 110.5h.1M278.4 110.6h.1M278.4 100.4h.7M278.4 100.1h.7M278.4 110.5v.1M278.6 113l.2 .2z"/>
<path d="M278.9 113l.2 .2zM279.2 113l.2 .2zM279.3 100.4h.6M279.3 100.1h.6M279.4 113.2h.1M279.4 112.9v.1M279.6 113.2h.2M279.9 113.2h.2M280.1 100.4h37.6v.7l.3 .1h9.7l.3-.1 .1-.7h1M280.2 111.9h.5M280.2 110.6h.5M280.3 113.2h.2"/>
<path d="M280.6 113.2l.2-.2-1.3 .2M280.7 113.2h.1M280.8 112.9v.1M280.8 113.2h.1M280.9 113l.2 .2zM281.2 109.5h2.2v.9h-2.2M281.2 109.4h.1M281.3 113l.2 .2zM281.3 109.4h.6h-.6M281.6 116.4h.1M281.6 113l.2 .2zM281.7 116.4h2.2"/>
<path d="M281.9 113l.2 .2zM282.3 113l.2 .2zM282.5 111.9h.1M282.5 110.5h.1M282.5 110.6h.1M282.5 110.5v.1M282.5 111.9h.5M282.5 110.5h.5M282.7 113.2h.1M282.7 112.9v.1M282.7 116.2v.1M282.8 113.2l-.2-.2h1.9l-.2 .2"/>
<path d="M282.9 116.2v.1M283 113.2h.2M283 111.9h.1M283 110.5h.1M283 110.6h.1M283 110.5v.1M283.3 113.2h.2M283.6 113.2h.2M283.9 113.2h.1M284 113.2h.2M284 112.9v.1M284 113.2h.1"/>
<path d="M284.3 106.9v3.7M284.5 112.9v.3M284.6 113l.2 .2zM284.8 111.9h.5M284.8 110.6h.5M284.8 106.9v3.6M284.8 110.6h.1M285 113l.2 .2zM285.3 113l.2 .2zM285.9 111.8v1.4h1.4M285.9 112.8h1.4M287 116.2v.2"/>
<path d="M287 111.9h.1M287 110.5h.1M287 110.6h.1M287 110.5v.1M287.1 111.9h.4M287.1 110.5h.4M287.3 112.8h.5v.2M287.3 113.2h.2M287.3 112.8v.4M287.5 111.9h.1M287.5 110.5h.1M287.5 110.6h.1"/>
<path d="M287.6 110.5v.1M287.6 111.9h.1M288.1 100.1v.3M288.4 113.3v.1M288.4 114.4v.2M289 106.9l.5 .5v7M289 106.9h-19.6l-.3 .5v7M289 106.9v.9h.5M289.5 114.6h-2.5v.4M289.5 112.8h-.3v.2M289.5 113h-2v.3h2M289.8 100.1v.3"/>
<path d="M289.9 105.6a.88 .88 0 0 1 .8 .9M289.9 105.4v.2M289.9 105.4h-21.2l-.6 .2-.5 .9v8.9l.5 .8 .6 .2M289.9 105.4l.9 .4 .2 .7M290.4 102.8h1.2M290.4 105.6h.2M290.4 100.1v.3M290.4 105.5v.3M290.7 114.6h.3M290.7 106.5v8.8a.88 .88 0 0 1-.8 .9h-21.8M290.7 107.8h.3M290.7 113.4h.3"/>
<path d="M290.7 114.4h.3M290.7 113.2h.3M290.7 112.8h.3M290.7 106.5h.3M291 106.5v8.9l-.2 .6-.6 .4h-21.8M292 102.8h.6M292.6 100.1v.3M293.2 102.8h.6M293.2 100.1v.3M293.8 100.1v.3M296.2 112h.3M296.2 109l.3 .1"/>
<path d="M296.2 108.1h15.5v4.7l-2.1 1.6h-11.3l-2.1-1.6zM296.2 112.2h.3M296.4 113h.6M296.5 108.4h14.9v4.1l-2.1 1.6h-10.7l-2.1-1.6zM296.7 113.2h.1M296.8 113.2h.5M296.8 113v.2M297 113.4h.6M297 112h8.2M297 109.3l5.3 1.7M297 108.9h13.9v3.1l-2.1 1.6h-9.7l-2.1-1.6zM297.1 102.5h.2v.6h.6v-.6h.2v1.4h-.2v-.7h-.6v.7h-.2z"/>
<path d="M297.2 112.2h8.7M298.1 111h11.6v.7h-11.6zM298.3 113h9.8M298.4 102.5a.75 .75 0 0 1 1.2 .7 .75 .75 0 0 1-1.2 .7zM298.5 113.1h.3l-.1 .2M298.6 102.7a.55 .55 0 0 1 .8 .5 .55 .55 0 0 1-.8 .5zM298.7 113h.1M298.8 113.4h10.3M299.1 111.8h.1M299.1 111.8h-.3h.3M299.4 110.9h.1M299.4 110.9v.1"/>
<path d="M299.4 110.9h.3M299.7 110.9v.1M299.8 102.5h.3l.3 .9 .4-.9h.3v1.4h-.2v-1.2l-.4 .9h-.1l-.4-.9v1.2h-.2zM299.9 111.8h.1M300 111.8h.2M300 112l5.5 .1M300 113v.2h-1.2M300.2 111.8h.1M300.5 110.9h.3M300.5 110.9v.1M300.8 110.9h.1M300.8 110.9v.1"/>
<path d="M301 111.8h.1M301.1 111.8h.2h-.2M301.4 102.5h.2v1.4h-.2zM301.6 110.9h.3M301.6 110.9v.1M301.9 110.9h.1M301.9 110.9v.1M302 113v.2h1.3v-.2M302.1 113.3h.1M302.1 113.3h1.8M302.4 111.8h.1M302.4 111.8h-.3h.3"/>
<path d="M302.4 113.3h.1M302.7 110.9h.1M302.7 110.9v.1M302.7 110.9h.3M303 113.3h.1M303 110.9v.1M303.5 111.8h.1M303.5 111.8h-.3h.3M303.6 113.3h.1M303.8 110.9h.3M303.8 110.9v.1M303.9 113.3h.1"/>
<path d="M303.9 102.5h.2v.9a.33 .33 0 0 0 .3 .4 .33 .33 0 0 0 .4-.4v-.9h.1v.9a.51 .51 0 0 1-.5 .5 .51 .51 0 0 1-.5-.5zM304.1 110.9v.1M304.1 112.1l-.1 .1M304.3 111.8h.1M304.4 111.8h.2h-.2M304.4 111.7l2.7 .9M304.9 110.9h.3M304.9 110.9v.1M305.1 102.5h1.1l-.5 .2v1.2h-.1v-1.2zM305.2 110.9h.1M305.2 110.9v.1M305.2 113v.2h1.2"/>
<path d="M305.4 111.8h.3zM305.6 113.3h-1.7M305.6 113.3h.1M305.9 108.9v2.1M305.9 100.1v.3M305.9 108.1v.3M306 110.9h.1M306 110.9v.1M306 110.9h.3M306.1 111.7l.9 .8M306.1 113.3h.3M306.1 113.3h.1"/>
<path d="M306.3 110.9v.1M306.4 113.3h.1M306.4 113.1l.2-.1 .1 .3h-.1zM306.5 113h.1M306.6 113.3h.3M306.7 113.3h.2M306.8 111.8h.1M306.8 111.8h-.3h.3M306.9 113.3h.5M307 112.5l.1 .1M307 112.5l1.4 .6h1M307.1 110.9h.3"/>
<path d="M307.1 110.9v.1M307.4 110.9v.1M307.4 113.3h.1M307.4 113.3h.3M307.6 111.8h.1M307.7 111.8h.2h-.2M307.7 113.3h.1M307.9 113.3h.1M308.2 110.9h.3M308.2 110.9v.1M308.5 110.9h.1M308.5 113.1l.8 .1"/>
<path d="M308.5 110.9v.1M308.7 111.8h.3zM309.1 113.3h-1.2M310.3 113.4h.6M310.4 113.3h.6M310.7 113.1h.6M316.7 100.1v.3M317.7 113.2l.3-.2 9.9 .1 .2 .3-.1 3-.3 .1h-9.9l-.1-.3zM317.7 108.1l.3-.2 9.9 .1 .2 .3-.1 3-.3 .1h-9.9l-.1-.3zM317.7 103l.3-.2 9.9 .1 .2 .3-.1 3-.3 .1h-9.9l-.1-.3zM318.5 100.8h2.3M318.5 100.7h2.3"/>
<path d="M318.5 100h.7M318.6 102.8l1.2 3.5M318.8 114.4h1.9M318.9 113.4h1.7M319.1 113.3h.1M319.2 113.1h1.2M319.2 113.3h1.4M319.2 113.3h.1M319.4 113a1.06 1.06 0 0 0-.5 1.6 1.06 1.06 0 0 0 1.7 0 1.06 1.06 0 0 0-.4-1.6M319.4 105.3h1.4M319.5 105.6h1.3M319.6 113.1l-.5 .1"/>
<path d="M320.7 107.9l1.1 1.6 1.9 1.9M320.8 100.7v.5M320.8 102.8v3.5M321.4 105.3h2.2M321.4 105.6h2.2M321.4 100.8h2.2M321.4 100.7h2.2M321.4 100.7v.5M321.4 102.8v3.5M323.6 100.6v.6M323.6 102.8v3.5M324.2 107.9l-1.6 1.4 2.5 2.1"/>
<path d="M324.2 105.3h2.2M324.2 105.6h2.2M324.2 100.8h2.2M324.2 100.7h2.2M324.2 100.6v.6M324.2 102.8v3.5M325.8 113l2.3 1.2M325.9 113.1h2M326.3 113.3h.7M326.3 113.4h1.8M326.4 100.6v.6M326.4 102.8v3.1"/>
<path d="M327 105.3h.2M327 100.8h1.1M327 100.7h1.1M327 100.6v.6M327 102.8v2.6M327 113.3h.1M327.3 113.3h.7M327.3 113.3h.1M328.1 109.2l-1.8 2.2M328.1 104.5l-2.1 1.8M329.1 100.1v.3M329.1 100.4l.1 .7 .3 .1h9.6l.3-.1 .1-.7"/>
<path d="M329.1 113.4v2.8l.4 .3h9.8l.2-.3v-2.8M329.1 113.4l.4-.4h9.6l.4 .4M329.1 100.1v-2l.4-.4h9.6l.4 .4v2M329.1 114.6a16 16 0 0 0 10.4 0M329.1 100.4l.2 .8M329.1 113.4h4.8M329.1 114.4h4.8M329.1 113.3h.5M329.1 100.6h.1M329.2 113.1h4.7M329.2 102.9v.6M329.3 108h10l.2 .3-.1 3-.3 .1h-9.8l-.2-.3v-2.8z"/>
<path d="M329.3 102.9h10l.2 .3-.1 3-.3 .1h-9.8l-.2-.3v-2.8zM329.6 113.3h.1M329.9 102.9l-.1 .1M330 102.8l-.9 .8M330.1 113.3h.2M330.1 113.3h.1M330.2 113.1l.1 .2M330.2 102.8a5.3 5.3 0 0 0 8.2 0l1.1 .8M330.4 113.3h.1M330.4 106.2h1.7M330.5 113.1l-.2 .2M330.5 113.3h.9"/>
<path d="M330.8 105.6h1.3M331.1 105.3h1M331.4 113.3h.3M331.4 113.3h.1M331.7 113.3h.1M331.8 104.4l2.4 .6M332 104.2l-1.7 2.1M332 113.3h1.9M332 113.3h.1M332.1 104.5v1.8M332.3 113.3h.1M332.6 106.2h1.3"/>
<path d="M332.6 105.3h1.3M332.6 105.6h1.3M332.6 104.8v1.5M332.7 113.3h.1M333.2 113.3h.1M333.5 113.3h.1M333.9 107.9v3.5M333.9 113v1.6h.7v-.4M334.2 104.8l.1 1.5M334.3 105.2h-.4v1.1M334.4 107.9l.1 3.5M334.6 113l.1 1.7 4.2-.7-.3-1"/>
<path d="M334.6 114.4h.1M336.2 114.4h3.3M336.5 104.2l.5 2.1M336.8 105.3h.9M336.9 105.6h.8M337 106.2h.7M337.4 107.9l.9 3.5M337.6 108.8l1.9 .5M337.7 103.9v2.4M338.3 106.2h1.1M338.3 105.3h1.2M338.3 105.6h1.2"/>
<path d="M338.3 103.4v2.9M338.5 103.1h.3M338.6 103l-2 1.5M338.6 113.1h.8M338.7 113.4h.8M339.4 100.7h.1M339.5 100.4h1l.1 .7 .3 .1h9.7l.3-.1v-.7h7.7v2.7l.6 .5h12.7l.5-.5v-2.7h17.8M339.5 100.4l-.2 .8M339.5 100.1v.3M339.8 100.1v.3M340.5 113.4h1.7M340.5 104.4l2.7 1.9"/>
<path d="M340.5 109.6l4.8 1.1M340.7 113.1h2M340.7 113.1h10.1l.1 .3v3l-.3 .1h-9.9l-.2-.3v-2.8zM340.7 108h10.1l.1 .3v3l-.3 .1h-9.9l-.2-.3v-2.8zM340.7 102.9h10.1l.1 .3v3l-.3 .1h-9.9l-.2-.3v-2.8zM341.1 113.2v.2M341.3 113.2v.2M341.6 113.1l-1 .1M342.8 113l-2.3 1.2M343.9 102.8l4.6 2.2-.8 1.3M345.3 110.7l-.1 .5M345.3 102.8v.7"/>
<path d="M345.3 107.9v2.8M345.4 107.9l1 .8 .4-.8M347.9 114.4h1.9M347.9 107.9l-1.6 2.1-1.4 1.4M348 113.4h1.7M348.1 113.2h.1M348.2 113.2h.1M348.2 113.1h1.2M348.4 113a1.06 1.06 0 0 0-.4 1.6 1.06 1.06 0 0 0 1.6 0 1.06 1.06 0 0 0-.4-1.6M349.1 114.8v.1M349.1 114.8l.2 .1M349.1 114.9v.1"/>
<path d="M349.2 114.7l.1 .2zM349.2 113.1l.3 .1M349.3 114.7h.3M349.3 114.9h.1M349.3 114.7v.2M349.3 114.7l-.2 .1M350 102.8l-1.2 3.5M351.9 100.1v.3M357.5 100.1v.3M357.8 100.1v.3M358.2 100.1v.3M358.5 100.1v.3"/>
<path d="M358.6 105.3h.3M358.6 105.6h.3M358.6 107.2h.3M358.6 107.5h.3M358.6 106.2h.3M358.6 106.8h.3M358.6 107.1h.3M358.6 106.4h.3M358.6 106.7h.3M358.9 104.6h13.3l.2 .5v5.7l-.5 .3-13-.1-.3-.4v-5.5zM358.9 105.3v5.1l.4 .4h12.7l.2-.4v-5.1M358.9 105.3l.4-.5h12.4l.5 .5"/>
<path d="M359.4 105.6l.1 4.7h11.9M359.4 105.6l.3-.2h11.7l.2 .2M359.4 107.2h.4M359.4 107.5h.4M359.4 106.2h.4M359.4 106.8h12.2M359.4 107.1h12.2M359.4 106.4h12.2M359.4 106.7h12.2M359.4 105.6h12.2M359.8 103.3v.3M359.8 104.6v.2"/>
<path d="M359.8 105.6v.8M359.8 106.7v.1M359.8 107.1v3.2M359.8 110.8v.3M360.3 107.9h10.5v.9h-10.5zM360.3 100.4h10.5v.9h-10.5zM362.5 107.8h.1M362.5 107.8h-.6l.6 .1M362.5 107.9h.1M362.5 100.3h.1M362.5 100.3h-.6l.6 .1M362.5 100.4h.1"/>
<path d="M362.5 100.3v.1M362.5 107.8v.1M364.1 107.8l.6 .1zM364.1 100.3l.6 .1zM364.2 107.2h7M364.2 107.5h7M364.2 107.2h5.9M364.2 106.2h3.8M364.2 100.3v-.7h-4.4v3.2M364.2 100.4h.1M364.2 101.3v1.5M364.2 103.3v.3"/>
<path d="M364.2 104.6v.2M364.2 105.6v.8M364.2 106.7v.1M364.2 107.1v.7M364.2 107.9h.1M364.2 108.8v1.5M364.2 110.8v.3M364.7 110.8v.2h7.5M366.3 107.8l.6 .1zM366.3 100.3l.6 .1zM367.8 106.3h.4M367.8 106.3v.1"/>
<path d="M367.8 107.2h.1M367.8 107.5v.4M367.8 108.8v1.5M368 106.2l.2 .2M368 106.2l-.2 .1M368.2 106.3v.1M368.2 107.2h.1M368.2 107.5v.4M368.2 108.8v1.5M368.9 107.2h.1M368.9 107.5v.3M368.9 107.9h.1"/>
<path d="M368.9 108.8v1.5M368.9 106.7l.1 .1M369.1 107.8h.1M369.1 107.8h-.6l.6 .1M369.1 107.9h.1M369.1 100.3h.1M369.1 100.3h-.6l.6 .1M369.1 100.4h.1M369.1 100.3v.1M369.1 107.8v.1M369.2 106.7v.1zM369.2 107.2h.1"/>
<path d="M369.2 107.5v.4M369.2 108.8v1.5M370 107.2h.1M370 107.5v.4M370 108.8v1.5M370 107.1l.1 .1M370.1 107.2h.2M370.3 107.5v.4M370.3 108.8v1.5M371 107.5v2.8M371 107.4h.3M371 107.4l.2 .1"/>
<path d="M371.2 107.2v.3M371.2 107.2l-.2 .2M371.3 107.4v2.9M371.3 107.4l-.1 .1M371.6 105.6v4.4l-.2 .3M371.7 119.7v1.1h7v-1.1M372.1 110.6h.3M372.2 106.8h.2M372.2 107.1h.2M372.2 106.4h.2M372.2 106.7h.2M372.2 105.3h.2"/>
<path d="M372.2 105.6h.2M382.1 100.1v.3M382.2 119.7h.1M384.9 119.3h.7v.3h-1.9M385.9 100.1v.3M388.8 100.1v.3M59.7 182.4h115.6v32l-16.3 12.2h-83l-16.3-12.2zM63.8 186.5h107.4v23.8l-16.3 12.2h-74.8l-16.3-12.2zM246 191.5a2.92 2.92 0 0 1 2.3-1.1h130.4a2.92 2.92 0 0 1 3 2.9v25.4a2.92 2.92 0 0 1-3 2.9h-130.4a2.92 2.92 0 0 1-2.9-2.9v-25.4zM252.2 197.3l1.4-.5h119.8a1.95 1.95 0 0 1 1.9 1.9v14.6a1.95 1.95 0 0 1-1.9 1.9h-119.8a1.95 1.95 0 0 1-1.9-1.9v-14.6zM72.6 202.5h89.8v5.4h-89.8zM78.1 208.3h2.4v.6h-2.4z"/>
<path d="M82.3 201.6h2.4v.5h-2.4zM86.6 208.3h2.4v.6h-2.4zM90.8 201.6h2.4v.5h-2.4zM95.1 208.3h2.3v.6h-2.3zM99.3 201.6h2.4v.5h-2.4zM103.6 208.3h2.3v.6h-2.3zM107.8 201.6h2.4v.5h-2.4zM112.1 208.3h2.3v.6h-2.3zM116.3 201.6h2.4v.5h-2.4zM120.6 208.3h2.3v.6h-2.3zM124.8 201.6h2.4v.5h-2.4zM129.1 208.3h2.3v.6h-2.3z"/>
<path d="M133.3 201.6h2.4v.5h-2.4zM137.6 208.3h2.3v.6h-2.3zM141.8 201.6h2.4v.5h-2.4zM146 208.3h2.4v.6h-2.4zM150.3 201.6h2.4v.5h-2.4zM154.5 208.3h2.4v.6h-2.4zM255.1 211.6h116.8v2.9h-116.8zM263 210.7h3.6v.5h-3.6zM275.2 210.7h3.6v.5h-3.6zM287.3 210.7h3.7v.5h-3.7zM299.5 210.7h3.7v.5h-3.7zM311.7 210.7h3.6v.5h-3.6z"/>
<path d="M323.8 210.7h3.7v.5h-3.7zM336 210.7h3.7v.5h-3.7zM348.2 210.7h3.6v.5h-3.6zM360.4 210.7h3.6v.5h-3.6z"/>
<circle cx="277.5" cy="96" r=".49"/>
<circle cx="277.8" cy="90" r=".66"/>
<circle cx="277.8" cy="90" r=".51"/>
<circle cx="281.1" cy="96" r=".49"/>
<circle cx="254.8" cy="110.5" r=".49"/>
<circle cx="259.8" cy="110.5" r=".49"/>
<circle cx="277.4" cy="100.5" r=".66"/>
<circle cx="277.4" cy="100.5" r=".51"/>
<circle cx="303.1" cy="103.2" r=".66"/>
<circle cx="303.1" cy="103.2" r=".51"/>
</g>
<path d="M12 269.3h396zM12 269h396v.3h-396z" fill-rule="evenodd" fill="#504e49"/>
<text font-size="7.8" fill="#141413" x="12" y="24.7">前后接口与独立前门</text>
<text font-size="3.5" fill="#141413" x="12" y="274.9">Nintendo Wii U 详细模型图纸</text>
<g font-size="3.2" fill="#1b365d">
<text x="12" y="15.3">首发白色 WUP-001 Basic 主机与原版 GamePad 手柄</text>
<text x="382.4" y="15.3">WiiU-DWG-02 / 12</text>
<text x="15.5" y="99.5">≈ 46</text>
</g>
<g font-size="3.2" fill="#504e49">
<text x="12" y="30.9">主机前侧保留光盘槽、同步键、SD 和双 USB，背侧包括 HDMI、AV、电源与另两组 USB。第 23 轮按官方图校准前部盖板、退盘键和后 USB；局部孔径、深度及 HDMI 接点仍为学习近似。</text>
<text x="198.7" y="274.5">单位 mm · 比例见各视图</text>
<text x="317.6" y="274.5">图号 WiiU-DWG-02</text>
<text x="12" y="279.3">局部尺寸为本模型近似值 · 内部为布局示意</text>
<text x="198.7" y="278.8">CAD Study · 2026-11-08</text>
<text x="317.6" y="278.8">第 2 / 12 页 · A3</text>
</g>
<g font-size="3.2" fill="#141413">
<text x="91.5" y="152">打开前门后的控制与接口 · 0.907:1</text>
<text x="293.2" y="152">排风格栅与背面接口 · 0.880:1</text>
<text x="95.2" y="243">十九接点 HDMI Type A · 6.797:1</text>
<text x="295.9" y="243">九接点 SD 卡座 · 4.868:1</text>
<text x="12" y="253.3">主机前侧保留光盘槽、同步键、SD 和双 USB，背侧包括 HDMI、AV、电源与另两组 USB。 图中尺寸单位统一为 mm，数字对应当前模型的几何和坐标。公开整体尺寸已注明来源，局部近似数字不能用作制造公差或真实电子规格。</text>
<text x="12" y="258.6">第 23 轮按官方图校准前部盖板、退盘键和后 USB；局部孔径、深度及 HDMI 接点仍为学习近似。 爆炸位移用于区分装配层，缩放视图不会改变尺寸数字。每个零件编号都可在组件清单中检索，重新修改模型后应同步重建这些图纸。</text>
</g>
</svg>
